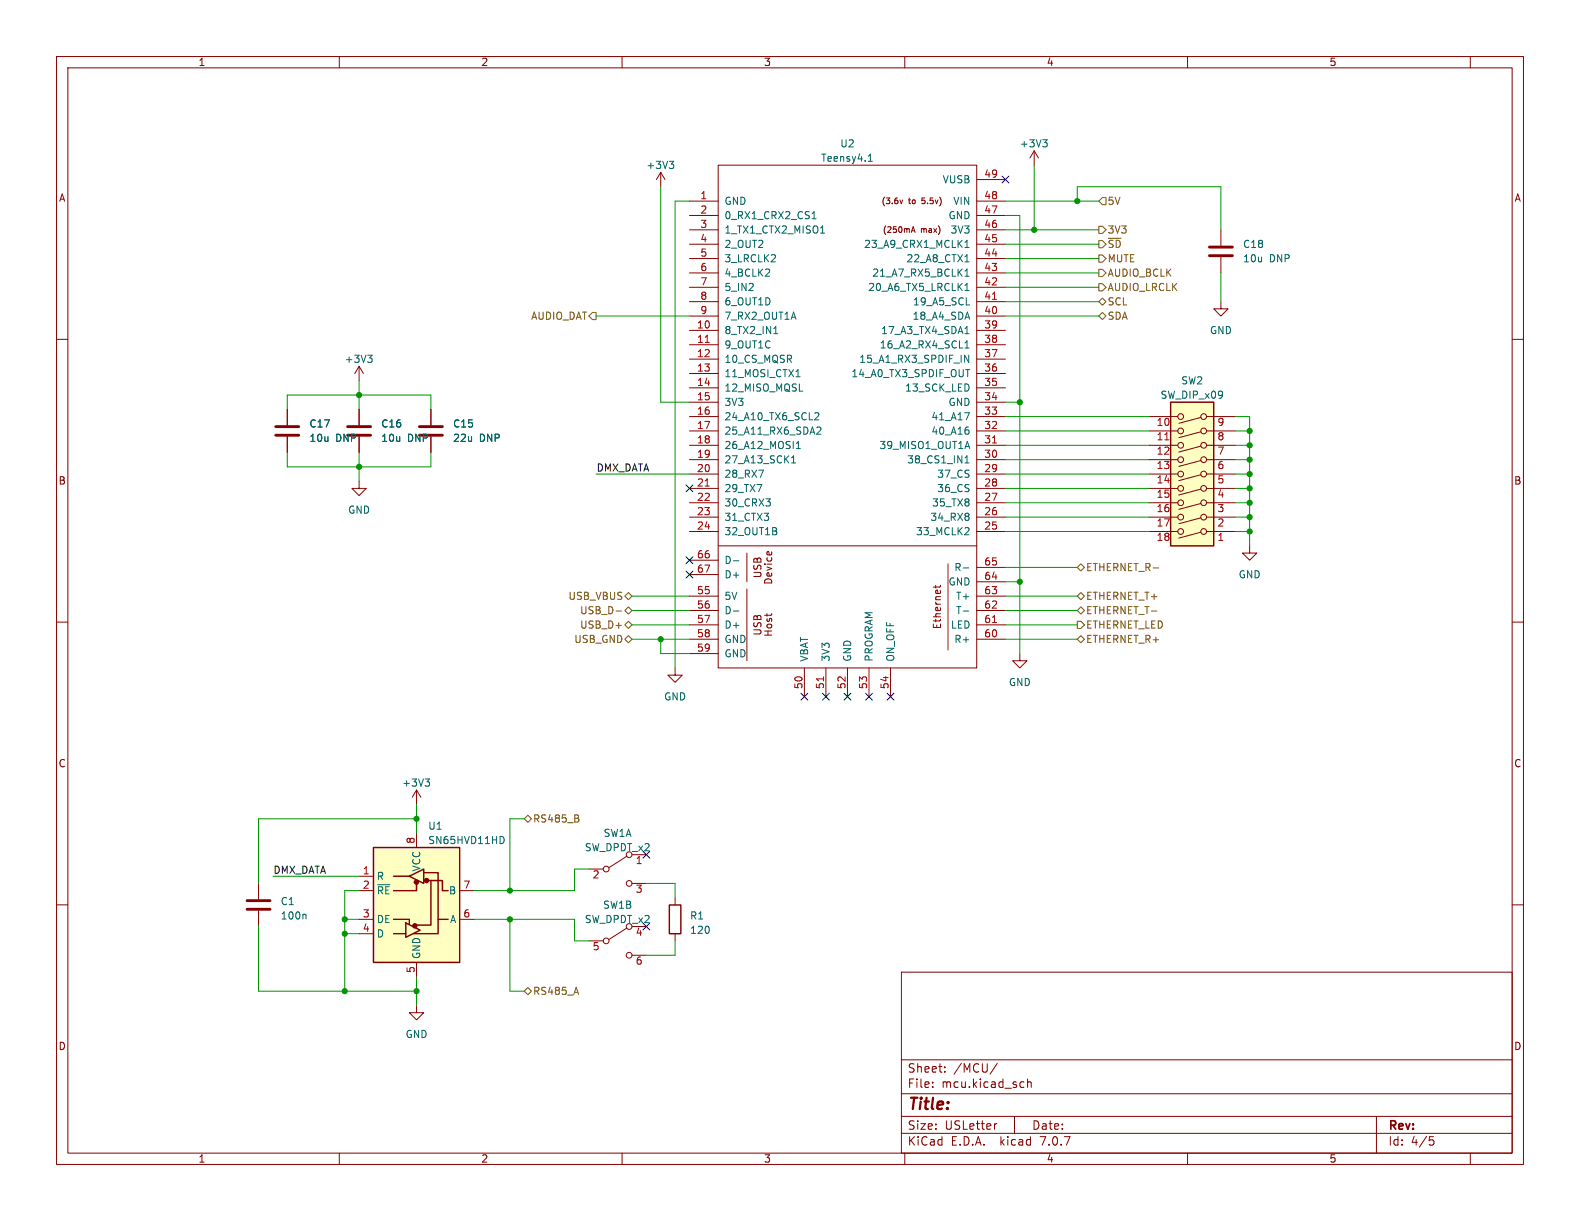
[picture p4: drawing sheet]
<svg xmlns="http://www.w3.org/2000/svg" width="279mm" height="216mm" viewBox="0 0 279 216" stroke-linecap="round" stroke-linejoin="round" font-family="sans-serif">
<g fill="none" stroke="#840000" stroke-width=".18">
<path d="M10 10h259.4v195.9h-259.4zM12 12h255.4v191.9h-255.4zM60 10v2M110 10v2M160 10v2M210 10v2M260 10v2M116.8 30.5l-.7 1.3M116.8 30.5v2.5M116.8 30.5l.8 1.3M121.9 38.1h5.1M121.9 35.6h5.1"/>
<path d="M127 29.2h45.7v88.9h-45.7zM159.6 35.3l-.2 .7M172.7 38.1h5.1M172.7 35.6h5.1M172.7 31.8h5.1M182.9 26.7l-.8 1.2M182.9 26.7v2.5M182.9 26.7l.7 1.2M10 60h2M121.9 58.4h5.1M121.9 55.9h5.1M121.9 53.3h5.1"/>
<path d="M121.9 50.8h5.1M121.9 48.3h5.1M121.9 45.7h5.1M121.9 43.2h5.1M121.9 40.6h5.1M161.1 41.1l.4-1 .3 1M161.2 40.8h.5M172.7 58.4h5.1M172.7 55.9h5.1M172.7 53.3h5.1M172.7 50.8h5.1M172.7 48.3h5.1"/>
<path d="M172.7 45.7h5.1M172.7 43.2h5.1M172.7 40.6h5.1M215.9 53.3v1.3h1.3l-1.3 1.3-1.3-1.3h1.3M215.9 40.6v2.8M215.9 45.5v2.8M267.4 60h2M50.8 72.4v2.8M50.8 77.2v2.8M63.5 64.8v2.5M63.5 72.4v2.8M63.5 77.2v2.8"/>
<path d="M63.5 64.8l-.8 1.2M63.5 64.8l.8 1.2M76.2 72.4v2.8M76.2 77.2v2.8M121.9 73.7h5.1M121.9 76.2h5.1M121.9 78.7h5.1M121.9 61h5.1M121.9 63.5h5.1M121.9 66h5.1M121.9 68.6h5.1M121.9 71.1h5.1"/>
<path d="M172.7 73.7h5.1M172.7 76.2h5.1M172.7 78.7h5.1M172.7 61h5.1M172.7 63.5h5.1M172.7 66h5.1M172.7 68.6h5.1M172.7 71.1h5.1M203.2 73.7h5.1M203.2 76.2h5.1M203.2 78.7h5.1M212.3 73.8l-3.8 1.1"/>
<path d="M212.3 76.4l-3.8 1M212.3 78.9l-3.8 1M213.4 73.7h5M213.4 76.2h5M213.4 78.7h5M63.5 85.1v1.3h1.3l-1.3 1.2-1.3-1.2h1.3M121.9 94h5.1M121.9 81.3h5.1M121.9 83.8h5.1M121.9 86.4h5.1M121.9 88.9h5.1M121.9 91.4h5.1"/>
<path d="M121.9 99.1h5.1M127 96.5h45.7M132.1 97.8v5.1M135.7 97.6l.2-.1 .1 .6M167.6 99.7v15.2M172.7 94h5.1M172.7 81.3h5.1M172.7 83.8h5.1M172.7 86.4h5.1M172.7 88.9h5.1M172.7 91.4h5.1M203.2 94h5.1"/>
<path d="M203.2 81.3h5.1M203.2 83.8h5.1M203.2 86.4h5.1M203.2 88.9h5.1M203.2 91.4h5.1M212.3 81.4l-3.8 1.1M212.3 83.9l-3.8 1.1M212.3 86.5l-3.8 1M212.3 89l-3.8 1.1M212.3 91.6l-3.8 1M212.3 94.1l-3.8 1M213.4 94h5"/>
<path d="M213.4 81.3h5M213.4 83.8h5M213.4 86.4h5M213.4 88.9h5M213.4 91.4h5M221 96.5v1.3h1.2l-1.2 1.3-1.3-1.3h1.3M10 110h2M119.4 118.1v1.3h1.2l-1.2 1.3-1.3-1.3h1.3M121.9 105.4h5.1M121.9 108h5.1M121.9 110.5h5.1M121.9 113h5.1"/>
<path d="M121.9 115.6h5.1M121.9 101.6h5.1M132.1 104.1v12.7M135.6 108.5v.5M136.5 108.5v.1M142.2 118.1v5.1M146 118.1v5.1M149.9 118.1v5.1M153.7 118.1v5.1M157.5 118.1v5.1M165.5 103.5v.5M166.3 103.5l-.2 .3h-1.1"/>
<path d="M172.7 105.4h5.1M172.7 108h5.1M172.7 110.5h5.1M172.7 113h5.1M172.7 102.9h5.1M172.7 100.3h5.1M180.3 115.6v1.2h1.3l-1.3 1.3-1.2-1.3h1.2M267.4 110h2M73.7 139.7l-.8 1.3M73.7 139.7v2.5M73.7 139.7l.7 1.3M10 160h2"/>
<path d="M45.7 156.2v2.8M63.5 154.9h2.5M63.5 157.5h2.5M73.7 147.3v2.6M74.9 156.8h.1M81.3 157.5h2.5M104.1 153.7h2.6M110.9 151.4l-3.2 2M111.8 156.2h2.5M119.4 158.8v1.2M267.4 160h2M45.7 161v2.8"/>
<path d="M63.5 162.6h2.5M63.5 165.1h2.5M73.7 177.8v1.3h1.2l-1.2 1.2-1.3-1.2h1.3M73.7 170.2v2.5M81.3 162.6h2.5M104.1 166.4h2.6M110.9 164.1l-3.2 2M111.8 168.9h2.5M119.4 165.1v1.3M159.4 171.9h108v32h-108zM159.4 197.4h108M159.4 193.4h108"/>
<path d="M159.4 187.4h108M164.9 192.1v.2M164.9 191.4v.1M167.1 189.4v.2M167.1 188.7v.1M176.3 198.7l-.3 .1M176.4 188l-1.3 1.9M179.4 197.4v3M180.6 191.3l.5 .1M181.1 192.2l-.5 .1M181.7 191.4l.2-.1 .4 .1 .1 .9M181.7 190.8v1.5"/>
<path d="M243.4 197.4v6.5M60 203.9v2M110 203.9v2M159.4 200.4h108M160 203.9v2M210 203.9v2M252.8 201h.7M252.9 201.6h.4l.3 .2-.2 .6-.5 .1M260 203.9v2"/>
<circle cx="208.8" cy="78.7" r=".51"/>
<circle cx="208.8" cy="76.2" r=".51"/>
<circle cx="208.8" cy="73.7" r=".51"/>
<circle cx="212.9" cy="78.7" r=".51"/>
<circle cx="212.9" cy="73.7" r=".51"/>
<circle cx="212.9" cy="76.2" r=".51"/>
<circle cx="208.8" cy="81.3" r=".51"/>
<circle cx="208.8" cy="88.9" r=".51"/>
<circle cx="208.8" cy="86.4" r=".51"/>
<circle cx="208.8" cy="83.8" r=".51"/>
<circle cx="208.8" cy="94" r=".51"/>
<circle cx="208.8" cy="91.4" r=".51"/>
<circle cx="212.9" cy="81.3" r=".51"/>
<circle cx="212.9" cy="91.4" r=".51"/>
<circle cx="212.9" cy="94" r=".51"/>
<circle cx="212.9" cy="86.4" r=".51"/>
<circle cx="212.9" cy="83.8" r=".51"/>
<circle cx="212.9" cy="88.9" r=".51"/>
<circle cx="107.2" cy="153.7" r=".51"/>
<circle cx="111.3" cy="151.1" r=".51"/>
<circle cx="111.3" cy="156.2" r=".51"/>
<circle cx="107.2" cy="166.4" r=".51"/>
<circle cx="111.3" cy="163.8" r=".51"/>
<circle cx="111.3" cy="168.9" r=".51"/>
</g>
<g fill="none" stroke="#006464" stroke-width=".18">
<path d="M118.4 28.5h.7l-.4 .5M118.9 29l.2 .2v.3l-.2 .3M143.6 38.7h.7M143.7 37.7l.3-.3v1.3M153.5 28.5h.8M153.5 27.6l.4-.4v1.3M184.4 24.7h.8l-.4 .5M184.9 25.2l.3 .2v.3l-.3 .3M136.8 59h.8M145.1 41.2h.7M170.6 59h.8M170.6 50.5l.4-.4v1.3"/>
<path d="M170.6 42.9l.4-.4v1.3M170.6 47.9l.4-.3v1.2M170.6 51.4h.8M170.6 48.8h.8M170.6 46.3h.8M170.6 43.8h.8M170.9 57.9l.1-.2v1.3M170.9 53.9h.6M65 62.8h.8l-.4 .5M65.6 63.3l.2 .2v.3l-.2 .3M140.8 66.6h.7M140.8 79.3h.7"/>
<path d="M140.8 78.4l.4-.4v1.3M144.3 73h.4l.1 .3-.8 .9h.8M144.6 75.5l.4 .1 .2 .3-.8 .9h.8M170.6 62.8l.7 1.3v-1.3M170.6 73h.8l-.5 1.2M170.6 60.6l.4-.3v1.2M170.6 61.5h.8M170.8 79h.6M170.8 65.3h.7M171.1 78l.4 1.3M171.2 76.1l.2 .1-.2 .5M129.7 99.2h1"/>
<path d="M134.2 83.1h.8l-.5 1.3M140 81.9h.7M140 81l.3-.4v1.3M170.6 81.9h.8M170.6 81l.4-.4v1.3M171.2 93.4l.2 .1-.1 .3-.7 .8h.8M129.7 108h1M170.3 108h1M170.3 100.4h1M75.2 137.7h.8l-.5 .5M75.7 138.2l.3 .3v.3l-.3 .2M66.8 156.4h2.1"/>
<path d="M88.7 147.9a.68 .68 0 0 1 .5 .6 .68 .68 0 0 1-.5 .7M53.9 161.7l.2 .1v.7"/>
</g>
<path d="M213.9 45.2h4M213.9 43.7h4M48.8 77h4M48.8 75.4h4M61.5 77h4M61.5 75.4h4M74.2 77h4M74.2 75.4h4M43.7 159.3h4.1M43.7 160.8h4.1" fill="none" stroke="#840000" stroke-width=".51"/>
<g fill="#ffffc2" stroke="#ffffc2" stroke-width=".18">
<path d="M66 149.9h15.3v20.3h-15.3z"/>
<path d="M207 71.1h7.6v25.4h-7.6z"/>
</g>
<g fill="none" stroke="#840000" stroke-width=".25">
<path d="M207 71.1h7.6v25.4h-7.6zM66 149.9h15.3v20.3h-15.3zM69.6 154.9h2.8M72.4 154.9l2.5-1.2v2.5zM73.7 156.2v1.3h-4.1M74.9 154.3h2.6v8.3M75.7 155.7h2.5v1.8h1M76.2 155.7v7.9h-2.8M69.6 162.6h2.8v.6M69.6 165.1h2.2M71.8 163.2l2.5 1.3-2.5 1.2zM72.4 163.2v.3"/>
<path d="M79.2 162.6h-1.7v2.5h-4.3M118.4 160h2v5.1h-2z"/>
</g>
<g fill="#840000" stroke="#840000" stroke-width=".25">
<circle cx="73.4" cy="163.7" r=".36"/>
<circle cx="73.6" cy="156" r=".36"/>
<circle cx="75.4" cy="155.7" r=".36"/>
</g>
<path d="M175.5 52.9h.7M124.7 60.5h.7M175.5 78.3h.7M206 77.8h.7M124.7 85.9h.7M145.6 119.7v.7M175.5 110.1h.7" fill="none" stroke="#a90000" stroke-width=".18"/>
<g fill="none" stroke="#725600" stroke-width=".18">
<path d="M194.9 34.9h.7v1.3h-.7l-.6-.6zM104.8 55.2h.6v1.3h-.6l-.7-.6zM194.3 55.9l.6-.7 .7 .7-.7 .6zM194.3 53.3l.6-.6 .7 .6-.7 .7zM194.3 47.6h.6l.7 .7-.7 .6h-.6zM194.3 40h.6l.7 .6-.7 .7h-.6zM194.3 50.2h.6l.7 .6-.7 .6h-.6zM194.3 45.1h.6l.7 .6-.7 .7h-.6zM194.3 42.5h.6l.7 .7-.7 .6h-.6zM108.9 108h1M110.5 113l.6-.6 .7 .6-.7 .7zM110.5 110.5l.6-.6 .7 .6-.7 .6z"/>
<path d="M110.5 108l.6-.7 .7 .7-.7 .6zM110.5 105.4l.6-.6 .7 .6-.7 .6zM190.5 105.4l.6-.6 .7 .6-.7 .6zM190.5 113l.6-.6 .7 .6-.7 .7zM190.5 109.9h.6l.7 .6-.7 .6h-.6zM190.5 100.3l.6-.6 .7 .6-.7 .7zM190.5 108l.6-.7 .7 .7-.7 .6zM93.3 144.1l.7 .7-.7 .6-.6-.6zM102.3 144.8l.1 .1-.1 .4M102.3 144.2v.4M92.7 175.3l.6-.7 .7 .7-.7 .6z"/>
</g>
<g fill="none" stroke="#009600" stroke-width=".18">
<path d="M116.8 33v38.1h5.1M121.9 35.6h-2.5v82.5M177.8 35.6h16.5M177.8 38.1h2.5v77.5M182.9 29.2v11.4M190.5 35.6v-2.6h25.4v7.6M105.4 55.9h16.5M177.8 48.3h16.5M177.8 45.7h16.5M177.8 55.9h16.5M177.8 53.3h16.5M177.8 50.8h16.5"/>
<path d="M177.8 40.6h16.5M177.8 43.2h16.5M215.9 48.3v5M50.8 72.4v-2.5h25.4v2.5M63.5 67.3v5.1M177.8 71.1h2.5M177.8 76.2h25.4M177.8 73.7h25.4M177.8 78.7h25.4M218.4 73.7h2.6v22.8M218.4 76.2h2.6M218.4 78.7h2.6"/>
<path d="M50.8 80v2.6h25.4v-2.6M63.5 80v5.1M105.4 83.8h16.5M177.8 88.9h25.4M177.8 94h25.4M177.8 91.4h25.4M177.8 83.8h25.4M177.8 81.3h25.4M177.8 86.4h25.4M218.4 88.9h2.6M218.4 94h2.6M218.4 91.4h2.6"/>
<path d="M218.4 83.8h2.6M218.4 81.3h2.6M218.4 86.4h2.6M111.8 113h10.1M111.8 110.5h10.1M111.8 108h10.1M111.8 105.4h10.1M116.8 113v2.6h5.1M177.8 113h12.7M177.8 110.5h12.7M177.8 108h12.7M177.8 105.4h12.7"/>
<path d="M177.8 102.9h2.5M177.8 100.3h12.7M48.3 154.9h15.2M63.5 157.5h-2.5v17.8M73.7 142.2v5.1M73.7 144.8h-28v11.4M92.7 144.8h-2.5v12.7M104.1 153.7h-2.5v3.8h-17.8M114.3 156.2h5.1v2.6M45.7 163.8v11.5h28M61 162.6h2.5M61 165.1h2.5"/>
<path d="M73.7 172.7v5.1M83.8 162.6h17.8v3.8h2.5M90.2 162.6v12.7h2.5M119.4 166.4v2.5h-5.1"/>
</g>
<g fill="none" stroke="#000084" stroke-width=".18">
<path d="M177.2 31.1l1.2 1.3M178.4 31.1l-1.2 1.3M121.3 85.8l1.2 1.2M121.3 98.5l1.2 1.2M122.5 85.8l-1.2 1.2M122.5 98.5l-1.2 1.2M121.3 101l1.2 1.2M122.5 101l-1.2 1.2M141.6 122.6l1.2 1.2M142.8 122.6l-1.2 1.2M145.4 122.6l1.3 1.2M146.7 122.6l-1.3 1.2"/>
<path d="M149.3 122.6l1.2 1.2M150.5 122.6l-1.2 1.2M153.1 122.6l1.2 1.2M154.3 122.6l-1.2 1.2M156.9 122.6l1.2 1.2M158.1 122.6l-1.2 1.2M113.7 150.5l1.2 1.2M114.9 150.5l-1.2 1.2M113.7 163.2l1.2 1.2M114.9 163.2l-1.2 1.2"/>
</g>
<g fill="#009600" stroke="#009600" stroke-width=".18">
<circle cx="190.5" cy="35.6" r=".46"/>
<circle cx="180.3" cy="102.9" r=".46"/>
<circle cx="182.9" cy="40.6" r=".46"/>
<circle cx="116.8" cy="113" r=".46"/>
<circle cx="63.5" cy="69.9" r=".46"/>
<circle cx="63.5" cy="82.6" r=".46"/>
<circle cx="221" cy="91.4" r=".46"/>
<circle cx="180.3" cy="71.1" r=".46"/>
<circle cx="221" cy="94" r=".46"/>
<circle cx="90.2" cy="162.6" r=".46"/>
<circle cx="73.7" cy="175.3" r=".46"/>
<circle cx="73.7" cy="144.8" r=".46"/>
<circle cx="61" cy="162.6" r=".46"/>
<circle cx="61" cy="175.3" r=".46"/>
<circle cx="61" cy="165.1" r=".46"/>
<circle cx="90.2" cy="157.5" r=".46"/>
<circle cx="221" cy="86.4" r=".46"/>
<circle cx="221" cy="78.7" r=".46"/>
<circle cx="221" cy="81.3" r=".46"/>
<circle cx="221" cy="88.9" r=".46"/>
<circle cx="221" cy="83.8" r=".46"/>
<circle cx="221" cy="76.2" r=".46"/>
</g>
<text font-size="2.8" fill="#840000" x="160.4" y="196.8">Title:</text>
<g font-size="2.1" fill="#840000">
<text x="160.4" y="189.9">Sheet:</text>
<text x="168.6" y="189.9">/MCU/</text>
<text x="160.4" y="192.6">File:</text>
<text x="166.5" y="192.6">mcu.kicad_sch</text>
<text x="160.4" y="202.8">KiCad</text>
<text x="160.4" y="200">Size:</text>
<text x="167.1" y="200">USLetter</text>
<text x="168.1" y="202.8">E.D.A.</text>
<text x="177" y="202.8">kicad</text>
<text x="182.4" y="200">Date:</text>
<text x="184.2" y="202.8">7.0.7</text>
<text x="245.4" y="200.2">Rev:</text>
<text x="245.4" y="202.8">Id:</text>
<text x="249.5" y="202.8">4/5</text>
</g>
<g font-size="1.8" fill="#840000">
<text x="35" y="11.9">1</text>
<text x="85" y="11.9">2</text>
<text x="135" y="11.9">3</text>
<text x="185" y="11.9">4</text>
<text x="235" y="11.9">5</text>
<text x="10.3" y="35.9">A</text>
<text x="267.7" y="35.9">A</text>
<text x="10.3" y="85.9">B</text>
<text x="267.7" y="85.9">B</text>
<text x="134.9" y="102.3" transform="rotate(-90 134.9 102.3)">USB</text>
<text x="136.8" y="103.5" transform="rotate(-90 136.8 103.5)">Device</text>
<text x="134.9" y="112.5" transform="rotate(-90 134.9 112.5)">USB</text>
<text x="136.8" y="112.7" transform="rotate(-90 136.8 112.7)">Host</text>
<text x="166.6" y="111.4" transform="rotate(-90 166.6 111.4)">Ethernet</text>
<text x="10.3" y="135.9">C</text>
<text x="267.7" y="135.9">C</text>
<text x="10.3" y="185.9">D</text>
<text x="267.7" y="185.9">D</text>
<text x="35" y="205.8">1</text>
<text x="85" y="205.8">2</text>
<text x="135" y="205.8">3</text>
<text x="185" y="205.8">4</text>
<text x="235" y="205.8">5</text>
</g>
<g font-size="1.8" fill="#006464">
<text x="145.1" y="28.8">Teensy4.1</text>
<text x="148.5" y="26.3">U2</text>
<text x="180.2" y="26.3">+3V3</text>
<text x="114.2" y="30.1">+3V3</text>
<text x="166.6" y="32.6">VUSB</text>
<text x="128" y="36.4">GND</text>
<text x="128" y="39">0_RX1_CRX2_CS1</text>
<text x="128" y="41.5">1_TX1_CTX2_MISO1</text>
<text x="167.6" y="39">GND</text>
<text x="168" y="41.5">3V3</text>
<text x="168.5" y="36.4">VIN</text>
<text x="128" y="46.6">3_LRCLK2</text>
<text x="128" y="44">2_OUT2</text>
<text x="152.7" y="44">23_A9_CRX1_MCLK1</text>
<text x="160.2" y="46.6">22_A8_CTX1</text>
<text x="219.7" y="46.6">10u</text>
<text x="219.7" y="44">C18</text>
<text x="224.5" y="46.6">DNP</text>
<text x="128" y="49.1">4_BCLK2</text>
<text x="128" y="51.7">5_IN2</text>
<text x="153.4" y="51.7">20_A6_TX5_LRCLK1</text>
<text x="154.1" y="49.1">21_A7_RX5_BCLK1</text>
<text x="128" y="59.3">8_TX2_IN1</text>
<text x="128" y="54.2">6_OUT1D</text>
<text x="128" y="56.7">7_RX2_OUT1A</text>
<text x="155.7" y="59.3">17_A3_TX4_SDA1</text>
<text x="161.3" y="56.7">18_A4_SDA</text>
<text x="161.3" y="54.2">19_A5_SCL</text>
<text x="213.9" y="59.3">GND</text>
<text x="60.9" y="64.4">+3V3</text>
<text x="128" y="61.8">9_OUT1C</text>
<text x="128" y="64.4">10_CS_MQSR</text>
<text x="151.8" y="64.4">15_A1_RX3_SPDIF_IN</text>
<text x="155.5" y="61.8">16_A2_RX4_SCL1</text>
<text x="128" y="66.9">11_MOSI_CTX1</text>
<text x="128" y="69.4">12_MISO_MQSL</text>
<text x="128" y="72">3V3</text>
<text x="150.5" y="66.9">14_A0_TX3_SPDIF_OUT</text>
<text x="159.9" y="69.4">13_SCK_LED</text>
<text x="167.6" y="72">GND</text>
<text x="205.1" y="70.7">SW_DIP_x09</text>
<text x="208.8" y="68.2">SW2</text>
<text x="54.6" y="75.8">C17</text>
<text x="67.3" y="75.8">C16</text>
<text x="80" y="75.8">C15</text>
<text x="128" y="74.5">24_A10_TX6_SCL2</text>
<text x="128" y="77.1">25_A11_RX6_SDA2</text>
<text x="164.6" y="77.1">40_A16</text>
<text x="164.6" y="74.5">41_A17</text>
<text x="54.6" y="78.3">10u</text>
<text x="59.4" y="78.3">DNP</text>
<text x="67.3" y="78.3">10u</text>
<text x="72.1" y="78.3">DNP</text>
<text x="80" y="78.3">22u</text>
<text x="84.8" y="78.3">DNP</text>
<text x="128" y="79.6">26_A12_MOSI1</text>
<text x="128" y="82.1">27_A13_SCK1</text>
<text x="155.4" y="79.6">39_MISO1_OUT1A</text>
<text x="160.3" y="82.1">38_CS1_IN1</text>
<text x="128" y="84.7">28_RX7</text>
<text x="128" y="87.2">29_TX7</text>
<text x="128" y="89.8">30_CRX3</text>
<text x="164.7" y="89.8">35_TX8</text>
<text x="165.6" y="87.2">36_CS</text>
<text x="165.6" y="84.7">37_CS</text>
<text x="61.5" y="91">GND</text>
<text x="128" y="92.3">31_CTX3</text>
<text x="128" y="94.8">32_OUT1B</text>
<text x="161.9" y="94.8">33_MCLK2</text>
<text x="164.4" y="92.3">34_RX8</text>
<text x="128" y="99.9">D-</text>
<text x="168.7" y="101.2">R-</text>
<text x="128" y="106.3">5V</text>
<text x="128" y="102.5">D+</text>
<text x="167.6" y="103.7">GND</text>
<text x="169" y="106.3">T+</text>
<text x="218.9" y="102.5">GND</text>
<text x="128" y="108.8">D-</text>
<text x="128" y="111.4">D+</text>
<text x="128" y="113.9">GND</text>
<text x="168.1" y="111.4">LED</text>
<text x="168.7" y="113.9">R+</text>
<text x="169" y="108.8">T-</text>
<text x="128" y="116.4">GND</text>
<text x="143.1" y="117.1" transform="rotate(-90 143.1 117.1)">VBAT</text>
<text x="146.9" y="117.1" transform="rotate(-90 146.9 117.1)">3V3</text>
<text x="150.7" y="117.1" transform="rotate(-90 150.7 117.1)">GND</text>
<text x="154.5" y="117.1" transform="rotate(-90 154.5 117.1)">PROGRAM</text>
<text x="158.3" y="117.1" transform="rotate(-90 158.3 117.1)">ON_OFF</text>
<text x="117.3" y="124.1">GND</text>
<text x="178.3" y="121.5">GND</text>
<text x="71" y="139.3">+3V3</text>
<text x="75.6" y="146.9">U1</text>
<text x="75.6" y="149.5">SN65HVD11HD</text>
<text x="106.6" y="148.2">SW1A</text>
<text x="66.5" y="155.8">R</text>
<text x="74.5" y="154.2" transform="rotate(-90 74.5 154.2)">VCC</text>
<text x="103.3" y="150.7">SW_DPDT_x2</text>
<text x="49.5" y="160.2">C1</text>
<text x="66.5" y="158.3">~{RE}</text>
<text x="79.3" y="158.3">B</text>
<text x="106.5" y="160.9">SW1B</text>
<text x="49.5" y="162.8">100n</text>
<text x="66.5" y="163.4">DE</text>
<text x="66.5" y="166">D</text>
<text x="79.5" y="163.4">A</text>
<text x="103.3" y="163.4">SW_DPDT_x2</text>
<text x="121.9" y="162.8">R1</text>
<text x="121.9" y="165.3">120</text>
<text x="74.5" y="169.7" transform="rotate(-90 74.5 169.7)">GND</text>
<text x="71.6" y="183.7">GND</text>
</g>
<g font-size="1.8" fill="#a90000">
<text x="123.8" y="35.3">1</text>
<text x="173.9" y="35.3">48</text>
<text x="173.9" y="31.5">49</text>
<text x="123.8" y="37.8">2</text>
<text x="123.8" y="40.4">3</text>
<text x="173.9" y="40.4">46</text>
<text x="173.9" y="37.8">47</text>
<text x="123.8" y="45.5">5</text>
<text x="123.8" y="42.9">4</text>
<text x="173.9" y="45.5">44</text>
<text x="173.9" y="42.9">45</text>
<text x="123.8" y="48">6</text>
<text x="123.8" y="50.5">7</text>
<text x="123.8" y="53.1">8</text>
<text x="173.9" y="53.1">41</text>
<text x="173.9" y="50.5">42</text>
<text x="173.9" y="48">43</text>
<text x="123.1" y="58.2">10</text>
<text x="123.8" y="55.6">9</text>
<text x="173.9" y="58.2">39</text>
<text x="173.9" y="55.6">40</text>
<text x="123.1" y="60.7">11</text>
<text x="123.1" y="63.2">12</text>
<text x="123.1" y="65.8">13</text>
<text x="173.9" y="65.8">36</text>
<text x="173.9" y="63.2">37</text>
<text x="173.9" y="60.7">38</text>
<text x="123.1" y="68.3">14</text>
<text x="123.1" y="70.9">15</text>
<text x="173.9" y="68.3">35</text>
<text x="173.9" y="70.9">34</text>
<text x="123.1" y="73.4">16</text>
<text x="123.1" y="75.9">17</text>
<text x="173.9" y="75.9">32</text>
<text x="173.9" y="73.4">33</text>
<text x="204.4" y="75.6">10</text>
<text x="215.2" y="75.6">9</text>
<text x="123.1" y="78.5">18</text>
<text x="123.1" y="81">19</text>
<text x="123.1" y="83.6">20</text>
<text x="173.9" y="83.6">29</text>
<text x="173.9" y="81">30</text>
<text x="173.9" y="78.5">31</text>
<text x="204.4" y="78.2">11</text>
<text x="204.4" y="80.7">12</text>
<text x="204.4" y="83.3">13</text>
<text x="215.2" y="83.3">6</text>
<text x="215.2" y="80.7">7</text>
<text x="215.2" y="78.2">8</text>
<text x="123.1" y="86.1">21</text>
<text x="123.1" y="88.6">22</text>
<text x="173.9" y="88.6">27</text>
<text x="173.9" y="86.1">28</text>
<text x="204.4" y="85.8">14</text>
<text x="204.4" y="88.3">15</text>
<text x="215.2" y="88.3">4</text>
<text x="215.2" y="85.8">5</text>
<text x="123.1" y="91.2">23</text>
<text x="123.1" y="93.7">24</text>
<text x="173.9" y="93.7">25</text>
<text x="173.9" y="91.2">26</text>
<text x="204.4" y="90.9">16</text>
<text x="204.4" y="93.4">17</text>
<text x="204.4" y="96">18</text>
<text x="215.2" y="96">1</text>
<text x="215.2" y="93.4">2</text>
<text x="215.2" y="90.9">3</text>
<text x="123.1" y="98.8">66</text>
<text x="123.1" y="101.3">67</text>
<text x="173.9" y="100.1">65</text>
<text x="123.1" y="105.2">55</text>
<text x="123.1" y="107.7">56</text>
<text x="173.9" y="107.7">62</text>
<text x="173.9" y="105.2">63</text>
<text x="173.9" y="102.6">64</text>
<text x="123.1" y="110.2">57</text>
<text x="123.1" y="112.8">58</text>
<text x="173.9" y="112.8">60</text>
<text x="173.9" y="110.2">61</text>
<text x="123.1" y="115.3">59</text>
<text x="142" y="122" transform="rotate(-90 142 122)">50</text>
<text x="145.8" y="122" transform="rotate(-90 145.8 122)">51</text>
<text x="149.6" y="122" transform="rotate(-90 149.6 122)">52</text>
<text x="153.4" y="122" transform="rotate(-90 153.4 122)">53</text>
<text x="157.2" y="122" transform="rotate(-90 157.2 122)">54</text>
<text x="73.4" y="149.3" transform="rotate(-90 73.4 149.3)">8</text>
<text x="64.1" y="154.7">1</text>
<text x="104.7" y="155.7">2</text>
<text x="112.3" y="153.1">1</text>
<text x="64.1" y="157.2">2</text>
<text x="81.8" y="157.2">7</text>
<text x="112.3" y="158.2">3</text>
<text x="64.1" y="162.3">3</text>
<text x="64.1" y="164.8">4</text>
<text x="81.8" y="162.3">6</text>
<text x="112.3" y="165.8">4</text>
<text x="73.4" y="172.2" transform="rotate(-90 73.4 172.2)">5</text>
<text x="104.7" y="168.4">5</text>
<text x="112.3" y="170.9">6</text>
</g>
<g font-size="1.8" fill="#725600">
<text x="195.8" y="36.4">5V</text>
<text x="195.8" y="41.5">3V3</text>
<text x="195.8" y="46.6">MUTE</text>
<text x="195.8" y="44">~{SD}</text>
<text x="195.8" y="49.1">AUDIO_BCLK</text>
<text x="195.8" y="51.7">AUDIO_LRCLK</text>
<text x="93.8" y="56.7">AUDIO_DAT</text>
<text x="195.8" y="56.7">SDA</text>
<text x="195.8" y="54.2">SCL</text>
<text x="192" y="101.2">ETHERNET_R-</text>
<text x="100.4" y="106.3">USB_VBUS</text>
<text x="192" y="106.3">ETHERNET_T+</text>
<text x="101.4" y="113.9">USB_GND</text>
<text x="102.5" y="111.4">USB_D+</text>
<text x="102.5" y="108.8">USB_D-</text>
<text x="192" y="113.9">ETHERNET_R+</text>
<text x="192" y="111.4">ETHERNET_LED</text>
<text x="192" y="108.8">ETHERNET_T-</text>
<text x="94.2" y="145.6">RS485_B</text>
<text x="94.2" y="176.1">RS485_A</text>
</g>
<g font-size="1.8" fill="#0f0f0f">
<text x="105.4" y="83.5">DMX_DATA</text>
<text x="48.3" y="154.6">DMX_DATA</text>
</g>
<g font-size="1.4" fill="#840000">
<text x="155.8" y="36.3">(3.6v</text>
<text x="156" y="41.4">(250mA</text>
<text x="160.7" y="36.3">to</text>
<text x="162.8" y="41.4">max)</text>
<text x="163.2" y="36.3">5.5v)</text>
</g>
</svg>
